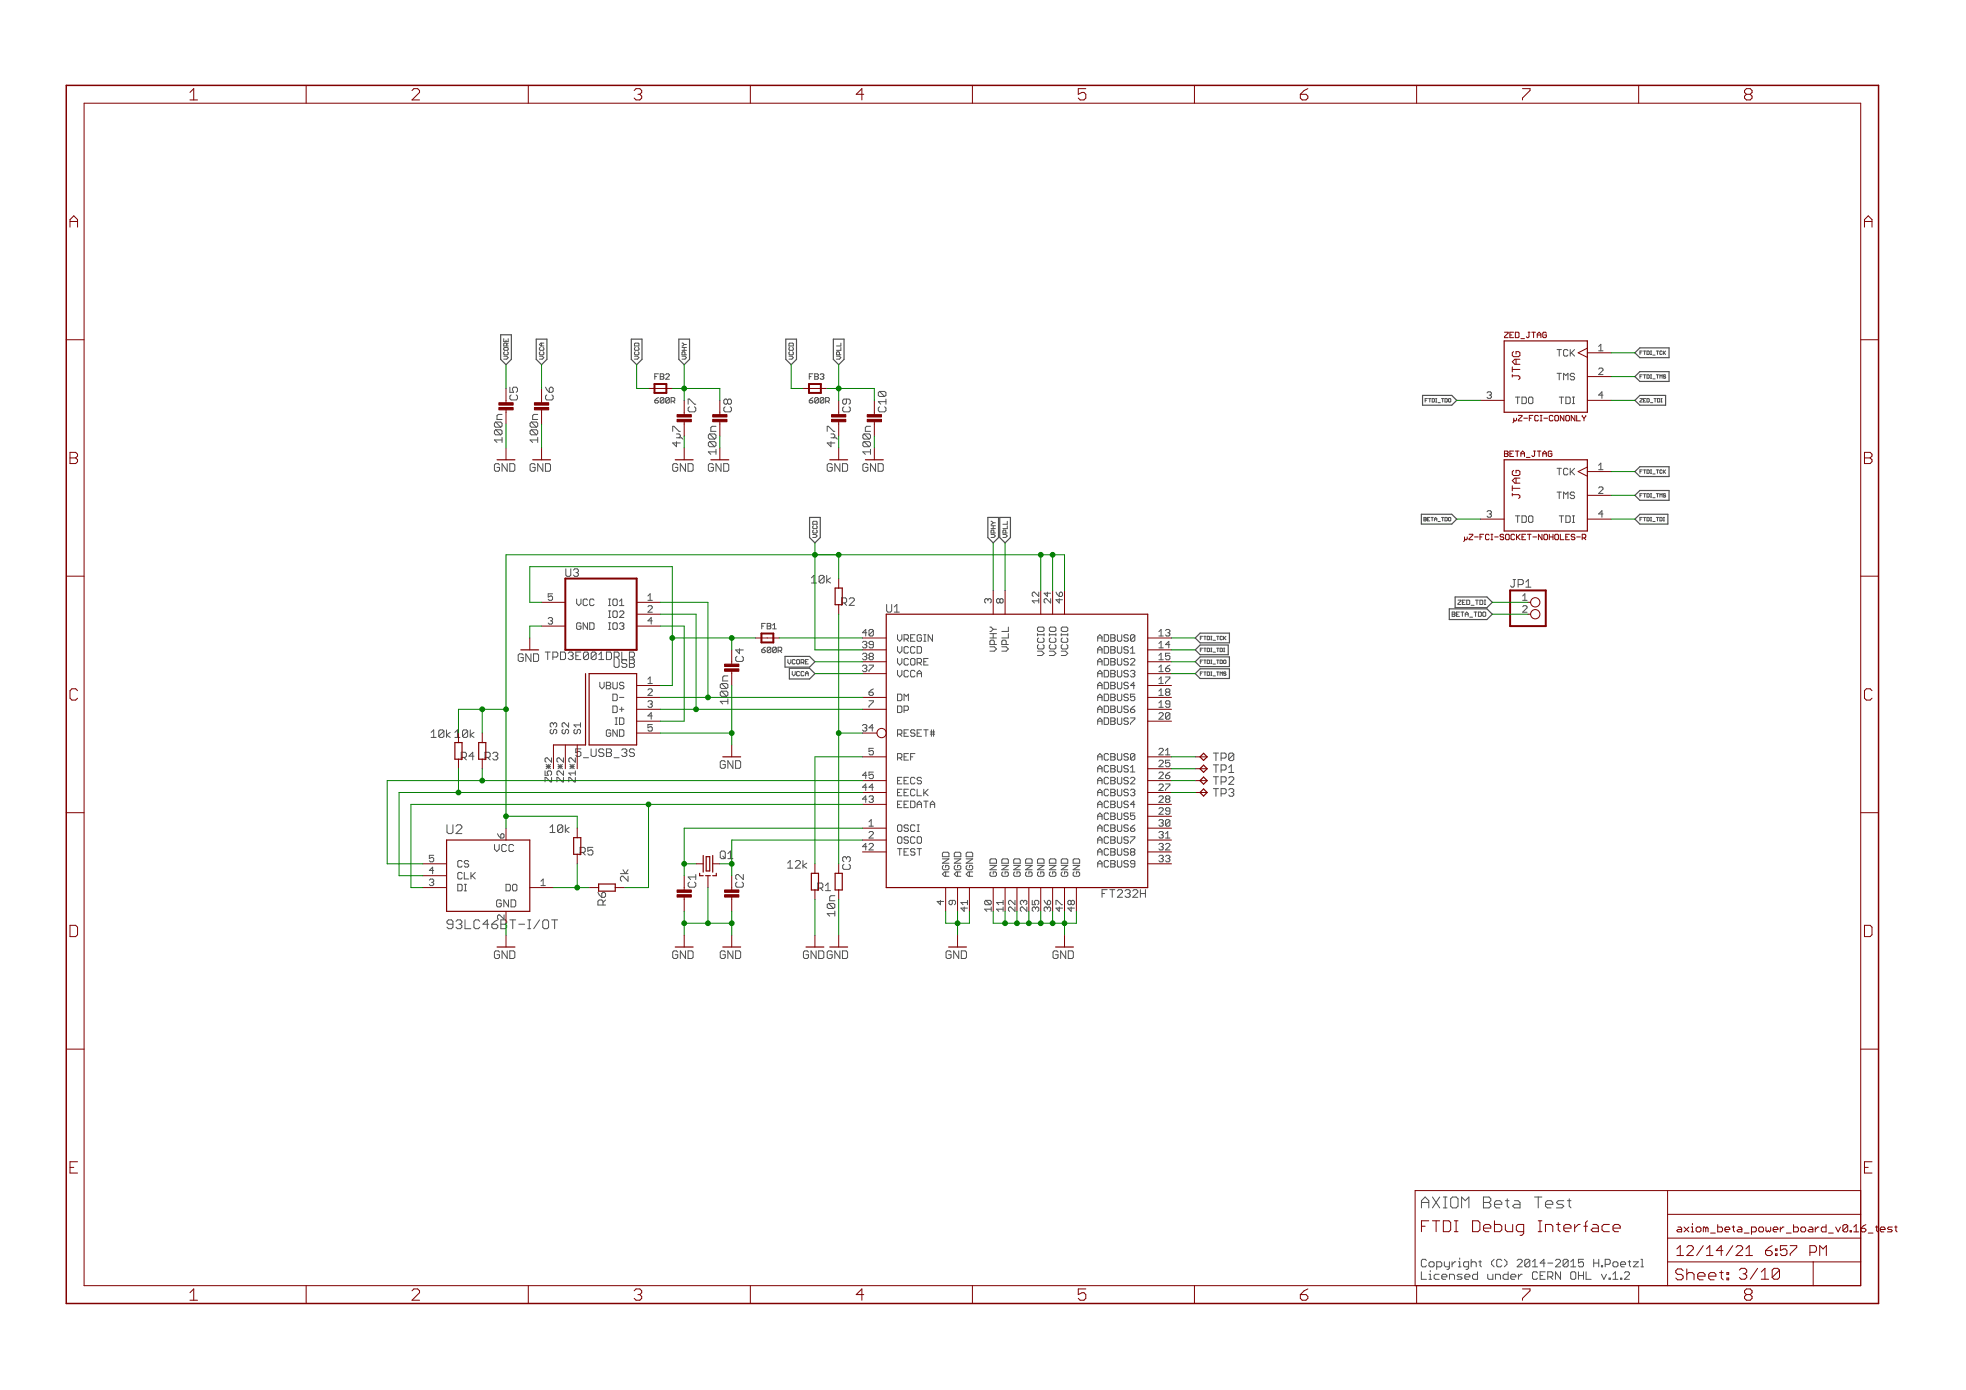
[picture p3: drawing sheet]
<svg xmlns="http://www.w3.org/2000/svg" width="420mm" height="297mm" viewBox="0 0 420 297" stroke-linecap="round" stroke-linejoin="round" font-family="sans-serif">
<path d="M116.5 139.3h1.1M117.1 139.3v1.6M310.3 131.3h.5M310.8 130.8h-.5v.9h.5M124.1 160h-1.1v.8l.6-.2M235.5 190.9h.6M236.6 190.1h-1.1v1.6M348.2 272v.3l-1 1.1h1" fill="none" stroke="#505050" stroke-width=".21"/>
<g fill="none" stroke="#505050" stroke-width=".25">
<path d="M107 71.5h2.3v5.3l-1.2 1.1-1.1-1.1zM114.6 72.5h2.3v4.3l-1.2 1.1-1.1-1.1zM134.9 72.5h2.3v4.3l-1.1 1.1-1.2-1.1zM145.1 72.5h2.3v4.3l-1.2 1.1-1.1-1.1zM167.9 72.5h2.3v4.3l-1.1 1.1-1.2-1.1zM178.1 72.5h2.3v4.3l-1.2 1.1-1.1-1.1zM349.4 75.4l1.1-1.1h6.2v2.1h-6.2zM304 84.5h6.3l1 1.1-1 1h-6.3zM349.4 80.5l1.1-1.1h6.2v2.1h-6.2zM349.4 85.6l1.1-1.1h5.5v2.1h-5.5zM173 110.6h2.3v4.3l-1.1 1.1-1.2-1.1zM211.1 110.6h2.3v4.3l-1.1 1.1-1.2-1.1z"/>
<path d="M213.7 110.6h2.2v4.3l-1.1 1.1-1.1-1.1zM303.8 109.9h6.5l1 1-1 1.1h-6.5zM349.4 100.8l1.1-1.1h6.2v2.1h-6.2zM349.4 105.9l1.1-1.1h6.2v2.1h-6.2zM349.4 110.9l1.1-1h5.9v2.1h-5.9zM255.4 136.3l1.1-1h6.2v2.1h-6.2zM255.4 138.9l1.1-1.1h6v2.1h-6zM309.7 130.1h8.1l1.1 1.2-1.1 1.1h-8.1zM311 127.6h6.8l1.1 1.1-1.1 1.2h-6.8zM167.8 140.3h5.2l1.2 1.1-1.2 1.2h-5.2zM168.7 142.8h4.3l1.2 1.2-1.2 1.1h-4.3zM255.4 141.4l1.1-1h6.2v2.1h-6.2z"/>
<path d="M255.4 144l1.1-1.1h6.2v2.1h-6.2z"/>
</g>
<g fill="none" stroke="#800000" stroke-width=".25">
<path d="M321.5 72.9h17.7v15.2h-17.7zM321.5 98.3h17.7v15.2h-17.7zM178.5 125.7h1.5v3.5h-1.5zM189.4 131.3h55.9v58.4h-55.9zM97.2 158.7h1.5v3.5h-1.5zM102.3 158.7h1.5v3.5h-1.5zM125.1 144v15.2h-6.8M125.9 144h10.2v15.2h-10.2zM95.4 179.5h17.8v15.3h-17.8zM122.6 179h1.5v3.6h-1.5zM257.2 163.5l.8 .8-.8 .7-.7-.7zM257.2 166.1l.8 .7-.8 .8-.7-.8z"/>
<path d="M257.2 168.6l.8 .8-.8 .7-.7-.7zM257.2 161l.8 .7-.8 .8-.7-.8zM127.9 188.9h3.6v1.5h-3.6zM149.5 187.1h.8M150.3 182.8v3.6M150.8 187.1h1M150.9 183.1h.8v3h-.8zM152.3 182.8v3.6M153.1 186.6v.5h-.8M173.4 186.6h1.5v3.6h-1.5zM178.5 186.6h1.5v3.6h-1.5z"/>
</g>
<g fill="none" stroke="#800000" stroke-width=".21">
<path d="M65.4 18.2v3.9M112.9 18.2v3.9M160.4 18.2v3.9M207.8 18.2v3.9M255.3 18.2v3.9M302.7 18.2v3.9M350.2 18.2v3.9M18 22.1h379.7v252.6h-379.7zM14.2 72.6h3.8M339.2 74.4l-1.9 1 1.9 1M339.2 75.4h5.1M397.7 72.6h3.8"/>
<path d="M108.1 95.7v2.6M115.7 95.7v2.6M138.6 83h5.1M146.2 95.7v2.6M153.8 95.7v2.6M171.6 83h5.1M179.2 95.7v2.6M186.9 95.7v2.6M316.4 85.6h5.1M323.5 89.4v.7l-.2 .2M323.5 89.7l.2 .2M331.3 97h.4v.4l-.3 .2"/>
<path d="M331.4 96.4l.3 .2M339.2 80.5h5.1M339.2 85.6h5.1M339.2 99.8l-1.9 1 1.9 1M313 114.7v.8l-.2 .2M313.6 114.7v.4l-.2 .2-.4-.2M316.4 110.9h5.1M339.2 100.8h5.1M339.2 105.9h5.1M339.2 110.9h5.1M14.2 123.1h3.8M113.2 136.3v2.6"/>
<path d="M115.7 128.7h5.1M115.7 133.8h5.1M136.1 128.7h5M136.1 133.8h5M136.1 131.3h5M161.5 136.3h5M179.2 123.6v2.1M179.2 129.2v2.1M184.3 136.3h5.1M184.3 138.9h5.1M212.3 126.2v5.1M214.8 126.2v5.1"/>
<path d="M222.4 126.2v5.1M225 126.2v5.1M227.5 126.2v5.1M245.3 136.3h5.1M245.3 138.9h5.1M397.7 123.1h3.8M98 156.7v2M103.1 156.7v2M118.3 159.2v5.1M120.8 159.2v5.1M123.4 159.2v5.1M136.1 149h5"/>
<path d="M136.1 151.6h5M136.1 146.5h5M136.1 154.1h5M136.1 156.7h5M156.4 159.2v2.5M184.3 149h5.1M184.3 151.6h5.1M184.3 141.4h5.1M184.3 144h5.1M245.3 149h5.1M245.3 151.6h5.1M245.3 141.4h5.1"/>
<path d="M245.3 144h5.1M245.3 146.5h5.1M245.3 154.1h5.1M14.2 173.7h3.8M98 162.2v2.1M103.1 162.2v2.1M108.1 177v2.5M123.4 177v2M184.3 177h5.1M184.3 179.5h5.1M184.3 161.7h5.1M184.3 166.8h5.1"/>
<path d="M184.3 169.4h5.1M184.3 171.9h5.1M245.3 177h5.1M245.3 179.5h5.1M245.3 161.7h5.1M245.3 164.3h5.1M245.3 166.8h5.1M245.3 169.4h5.1M245.3 171.9h5.1M245.3 174.4h5.1M255.4 161.7h2.6M255.4 164.3h2.6"/>
<path d="M255.4 166.8h2.6M255.4 169.4h2.6M397.7 173.7h3.8M90.4 189.7h5M90.4 184.6h5M90.4 187.1h5M108.1 194.8v2.5M108.1 199.8v2.6M113.2 189.7h5.1M123.4 182.6v2M125.9 189.7h2M131.5 189.7h2"/>
<path d="M146.2 191.7v3.1M146.2 199.8v2.6M148.8 184.6h1.5M151.3 187.1v2.6M152.3 184.6h1.5M156.4 191.7v3.1M156.4 199.8v2.6M174.2 184.6v2M174.2 190.2v2M174.2 199.8v2.6M179.2 184.6v2M179.2 190.2v2"/>
<path d="M179.2 199.8v2.6M184.3 182.1h5.1M202.1 189.7v5.1M204.6 189.7v5.1M204.6 199.8v2.6M207.2 189.7v5.1M212.3 189.7v5.1M214.8 189.7v5.1M217.3 189.7v5.1M219.9 189.7v5.1M222.4 189.7v5.1M225 189.7v5.1"/>
<path d="M227.5 189.7v5.1M227.5 199.8v2.6M230 189.7v5.1M245.3 182.1h5.1M245.3 184.6h5.1M14.2 224.2h3.8M397.7 224.2h3.8M356.4 254.4v20.3M356.4 259.5h41.3M397.7 254.4h-95.3v20.3M65.4 274.7v3.9M112.9 274.7v3.9"/>
<path d="M160.4 274.7v3.9M207.8 274.7v3.9M255.3 274.7v3.9M302.7 274.7v3.9M350.2 274.7v3.9M356.4 269.7h41.3M356.4 264.6h41.3M387.5 269.7v5"/>
<circle cx="328.1" cy="128.7" r=".99"/>
<circle cx="328.1" cy="131.3" r=".99"/>
<circle cx="188.4" cy="156.7" r=".99"/>
</g>
<g fill="#800000" stroke="#800000" stroke-width=".21">
<path d="M144.7 191.2h3v.5h-3z"/>
<path d="M144.7 190.2h3v.5h-3z"/>
<path d="M154.9 191.2h3v.5h-3z"/>
<path d="M154.9 190.2h3v.5h-3z"/>
<path d="M154.9 142.9h3v.5h-3z"/>
<path d="M154.9 141.9h3v.5h-3z"/>
<path d="M114.2 87.1h3.1v.5h-3.1z"/>
<path d="M114.2 86.1h3.1v.5h-3.1z"/>
<path d="M106.6 87.1h3.1v.5h-3.1z"/>
<path d="M106.6 86.1h3.1v.5h-3.1z"/>
<path d="M152.3 89.6h3.1v.5h-3.1z"/>
<path d="M152.3 88.6h3.1v.5h-3.1z"/>
<path d="M144.7 89.6h3v.5h-3z"/>
<path d="M144.7 88.6h3v.5h-3z"/>
<path d="M185.3 89.6h3.1v.5h-3.1z"/>
<path d="M185.3 88.6h3.1v.5h-3.1z"/>
<path d="M177.7 89.6h3.1v.5h-3.1z"/>
<path d="M177.7 88.6h3.1v.5h-3.1z"/>
</g>
<path d="M139.9 82.1h2.5v1.9h-2.5zM172.9 82.1h2.5v1.9h-2.5zM120.8 123.6h15.3v15.3h-15.3zM162.7 135.4h2.6v1.9h-2.6zM322.7 126.2h7.6v7.6h-7.6z" fill="none" stroke="#800000" stroke-width=".42"/>
<path d="M14.2 18.2h387.3v260.4h-387.3z" fill="none" stroke="#800000" stroke-width=".32"/>
<g fill="none" stroke="#008000" stroke-width=".21">
<path d="M108.1 77.9v5.1M115.7 77.9v5.1M136.1 77.9v5.1h2.5M146.2 77.9v7.7M169.1 77.9v5.1h2.5M179.2 77.9v7.7M344.3 75.4h5.1M108.1 90.6v5.1M115.7 90.6v5.1M143.7 83h10.1v2.6M176.7 83h10.2M311.3 85.6h5.1"/>
<path d="M344.3 85.6h5.1M344.3 80.5h5.1M174.2 116v22.9h10.1M179.2 118.6v5M212.3 116v10.2M214.8 116v10.2M222.4 118.6v7.6M225 118.6v7.6M311.3 110.9h5.1M344.3 100.8h5.1M344.3 110.9h5.1M344.3 105.9h5.1"/>
<path d="M115.7 133.8h-2.5v2.5M115.7 128.7h-2.5v-7.6h30.5v25.4h-2.6M141.1 133.8h5.1v20.3h-5.1M141.1 128.7h10.2v20.3M141.1 131.3h7.7v20.3M143.7 136.3h17.8M156.4 136.3v2.6M166.5 136.3h17.8M179.2 131.3v53.3M227.5 126.2v-7.6h-119.4v58.4M250.4 136.3h5M250.4 138.9h5"/>
<path d="M318.9 128.7h7.6M318.9 131.3h7.6M103.1 151.6v5.1M108.1 151.6h-10.1v5.1M141.1 156.7h15.3M141.1 149h43.2M141.1 151.6h43.2M156.4 146.5v12.7M174.2 141.4h10.1M174.2 144h10.1M179.2 156.7h5.1M250.4 141.4h5"/>
<path d="M250.4 144h5M98 164.3v5.1M103.1 164.3v2.5M108.1 174.4h15.3v2.6M138.6 171.9v17.8h-5.1M184.3 171.9h-96.5v17.8h2.6M184.3 169.4h-99v17.7h5.1M184.3 166.8h-101.6v17.8h7.7M184.3 177h-38.1v10.1M184.3 179.5h-27.9v7.6M184.3 161.7h-10.1v22.9M250.4 169.4h5"/>
<path d="M250.4 166.8h5M250.4 161.7h5M250.4 164.3h5M118.3 189.7h7.6M123.4 184.6v5.1M146.2 184.6h2.6M146.2 194.8v5M146.2 197.3h10.2M151.3 189.7v7.6M156.4 194.8v5M174.2 192.2v7.6M179.2 192.2v7.6"/>
<path d="M202.1 194.8v2.5h5.1v-2.5M204.6 194.8v5M212.3 194.8v2.5h17.7v-2.5M214.8 194.8v2.5M217.3 194.8v2.5M219.9 194.8v2.5M222.4 194.8v2.5M225 194.8v2.5M227.5 194.8v5"/>
</g>
<g fill="#008000" stroke="#008000" stroke-width=".21">
<circle cx="138.6" cy="171.9" r=".51"/>
<circle cx="98" cy="169.4" r=".51"/>
<circle cx="103.1" cy="166.8" r=".51"/>
<circle cx="123.4" cy="189.7" r=".51"/>
<circle cx="146.2" cy="184.6" r=".51"/>
<circle cx="156.4" cy="184.6" r=".51"/>
<circle cx="146.2" cy="197.3" r=".51"/>
<circle cx="151.3" cy="197.3" r=".51"/>
<circle cx="156.4" cy="197.3" r=".51"/>
<circle cx="214.8" cy="197.3" r=".51"/>
<circle cx="217.3" cy="197.3" r=".51"/>
<circle cx="219.9" cy="197.3" r=".51"/>
<circle cx="222.4" cy="197.3" r=".51"/>
<circle cx="225" cy="197.3" r=".51"/>
<circle cx="227.5" cy="197.3" r=".51"/>
<circle cx="156.4" cy="156.7" r=".51"/>
<circle cx="204.6" cy="197.3" r=".51"/>
<circle cx="179.2" cy="156.7" r=".51"/>
<circle cx="143.7" cy="136.3" r=".51"/>
<circle cx="156.4" cy="136.3" r=".51"/>
<circle cx="151.3" cy="149" r=".51"/>
<circle cx="148.8" cy="151.6" r=".51"/>
<circle cx="179.2" cy="83" r=".51"/>
<circle cx="146.2" cy="83" r=".51"/>
<circle cx="225" cy="118.6" r=".51"/>
<circle cx="222.4" cy="118.6" r=".51"/>
<circle cx="174.2" cy="118.6" r=".51"/>
<circle cx="179.2" cy="118.6" r=".51"/>
<circle cx="103.1" cy="151.6" r=".51"/>
<circle cx="108.1" cy="174.4" r=".51"/>
<circle cx="108.1" cy="151.6" r=".51"/>
</g>
<g font-size="3.7" fill="#800000">
<text x="40.5" y="21.4">1</text>
<text x="88" y="21.4">2</text>
<text x="135.5" y="21.4">3</text>
<text x="182.9" y="21.4">4</text>
<text x="230.4" y="21.4">5</text>
<text x="277.8" y="21.4">6</text>
<text x="325.3" y="21.4">7</text>
<text x="372.8" y="21.4">8</text>
<text x="14.9" y="48.6">A</text>
<text x="398.4" y="48.6">A</text>
<text x="14.9" y="99.2">B</text>
<text x="398.4" y="99.2">B</text>
<text x="14.9" y="149.7">C</text>
<text x="398.4" y="149.7">C</text>
<text x="14.9" y="200.2">D</text>
<text x="398.4" y="200.2">D</text>
<text x="14.9" y="250.8">E</text>
<text x="398.4" y="250.8">E</text>
<text x="40.5" y="277.9">1</text>
<text x="88" y="277.9">2</text>
<text x="135.5" y="277.9">3</text>
<text x="182.9" y="277.9">4</text>
<text x="230.4" y="277.9">5</text>
<text x="277.8" y="277.9">6</text>
<text x="325.3" y="277.9">7</text>
<text x="372.8" y="277.9">8</text>
</g>
<text font-size="3.6" fill="#505050" x="303.6" y="258.2">AXIOM Beta Test</text>
<g font-size="3.6" fill="#800000">
<text x="303.6" y="263.3">FTDI Debug Interface</text>
<text x="358" y="273.6">Sheet: 3/10</text>
</g>
<g font-size="3.2" fill="#800000">
<text x="358.2" y="268.4">12/14/21</text>
<text x="375.8" y="268.4">6:57 PM</text>
</g>
<text font-size="2.9" fill="#505050" x="95.4" y="178.2">U2</text>
<text font-size="2.9" fill="#008000" x="95.4" y="198.6">93LC46BT-I/OT</text>
<g font-size="2.5" fill="#800000">
<text x="324.8" y="80.9" transform="rotate(-90 324.8 80.9)">JTAG</text>
<text x="110.6" y="85.5" transform="rotate(-90 110.6 85.5)">C5</text>
<text x="118.2" y="85.5" transform="rotate(-90 118.2 85.5)">C6</text>
<text x="148.7" y="88.1" transform="rotate(-90 148.7 88.1)">C7</text>
<text x="156.3" y="88.1" transform="rotate(-90 156.3 88.1)">C8</text>
<text x="181.7" y="88.1" transform="rotate(-90 181.7 88.1)">C9</text>
<text x="107.3" y="94.1" transform="rotate(-90 107.3 94.1)">100n</text>
<text x="114.9" y="94.1" transform="rotate(-90 114.9 94.1)">100n</text>
<text x="105.5" y="100.8">GND</text>
<text x="113.1" y="100.8">GND</text>
<text x="143.6" y="100.8">GND</text>
<text x="151.2" y="100.8">GND</text>
<text x="176.6" y="100.8">GND</text>
<text x="184.3" y="100.8">GND</text>
<text x="324.8" y="106.3" transform="rotate(-90 324.8 106.3)">JTAG</text>
<text x="110.6" y="141.4">GND</text>
<text x="158.9" y="141.4" transform="rotate(-90 158.9 141.4)">C4</text>
<text x="155.6" y="148.5" transform="rotate(-90 155.6 148.5)">00n</text>
<text x="153.8" y="164.3">GND</text>
<text x="148.7" y="189.7" transform="rotate(-90 148.7 189.7)">C1</text>
<text x="158.9" y="189.7" transform="rotate(-90 158.9 189.7)">C2</text>
<text x="105.5" y="204.9">GND</text>
<text x="143.6" y="204.9">GND</text>
<text x="153.8" y="204.9">GND</text>
<text x="171.6" y="204.9">GND GND</text>
<text x="202" y="204.9">GND</text>
<text x="224.9" y="204.9">GND</text>
</g>
<g font-size="2.5" fill="#008000">
<text x="189.3" y="88.1" transform="rotate(-90 189.3 88.1)">C10</text>
<text x="145.4" y="95.1" transform="rotate(-90 145.4 95.1)">4µ7</text>
<text x="178.4" y="95.1" transform="rotate(-90 178.4 95.1)">4µ7</text>
<text x="153" y="96.6" transform="rotate(-90 153 96.6)">100n</text>
<text x="186" y="96.6" transform="rotate(-90 186 96.6)">100n</text>
<text x="153.8" y="183.6">Q1</text>
</g>
<g font-size="2.5" fill="#505050">
<text x="120.8" y="123.3">U3</text>
<text x="173.4" y="124.7">1</text>
<text x="174.9" y="124.7">0k</text>
<text x="322.7" y="125.5">JP1</text>
<text x="180" y="129.5">R2</text>
<text x="189.3" y="130.9">U1</text>
<text x="118" y="141">TPD3E001DRLR</text>
<text x="131.5" y="142.7">USB</text>
<text x="155.6" y="150" transform="rotate(-90 155.6 150)">1</text>
<text x="92.1" y="157.7">10k 1</text>
<text x="98.7" y="157.7">0k</text>
<text x="124" y="161.7">5_USB_3S</text>
<text x="98.7" y="162.5">R4</text>
<text x="103.8" y="162.5">R3</text>
<text x="259.2" y="165.2">TP1</text>
<text x="259.2" y="167.7">TP2</text>
<text x="259.2" y="162.6">TP0</text>
<text x="259.2" y="170.2">TP3</text>
<text x="117.5" y="178">10k</text>
<text x="124.1" y="182.8">R5</text>
<text x="168.3" y="185.6">12k</text>
<text x="181.7" y="185.9" transform="rotate(-90 181.7 185.9)">C3</text>
<text x="134.2" y="188.4" transform="rotate(-90 134.2 188.4)">2k</text>
<text x="174.9" y="190.4">R1</text>
<text x="236.2" y="191.8">FT232H</text>
<text x="129.4" y="193.5" transform="rotate(-90 129.4 193.5)">R6</text>
<text x="178.4" y="195.4" transform="rotate(-90 178.4 195.4)">10n</text>
<text x="303.6" y="270.8">Copyright (C) 2014-2015 H.Poetzl</text>
<text x="303.6" y="273.5">Licensed under CERN OHL v.1.2</text>
</g>
<g font-size="2.3" fill="#505050">
<text x="105.5" y="182.1">VCC</text>
<text x="106.4" y="193.9">GND</text>
</g>
<g font-size="2.3" fill="#800000">
<text x="358.2" y="263.3">axiom_beta_power_board_v0.16</text>
<text x="397.9" y="263.3">_test</text>
</g>
<g font-size="2.1" fill="#505050">
<text x="333" y="76.2">TCK</text>
<text x="341.5" y="75">1</text>
<text x="333" y="81.2">TMS</text>
<text x="341.5" y="80.1">2</text>
<text x="317.8" y="85.2">3</text>
<text x="323.7" y="86.3">TDO</text>
<text x="333" y="86.3">TDI</text>
<text x="341.5" y="85.2">4</text>
<text x="333" y="101.5">TCK</text>
<text x="341.5" y="100.4">1</text>
<text x="333" y="106.6">TMS</text>
<text x="341.5" y="105.5">2</text>
<text x="317.8" y="110.6">3</text>
<text x="323.7" y="111.7">TDO</text>
<text x="333" y="111.7">TDI</text>
<text x="341.5" y="110.6">4</text>
<text x="117.1" y="128.4">5</text>
<text x="123.1" y="129.5">VCC</text>
<text x="129.8" y="129.5">IO1</text>
<text x="138.3" y="128.4">1</text>
<text x="138.3" y="130.9">2</text>
<text x="211.8" y="128.9" transform="rotate(-90 211.8 128.9)">3</text>
<text x="214.4" y="128.9" transform="rotate(-90 214.4 128.9)">8</text>
<text x="222" y="128.9" transform="rotate(-90 222 128.9)">12</text>
<text x="224.5" y="128.9" transform="rotate(-90 224.5 128.9)">24</text>
<text x="227.1" y="128.9" transform="rotate(-90 227.1 128.9)">46</text>
<text x="117.1" y="133.4">3</text>
<text x="123.1" y="134.6">GND</text>
<text x="129.8" y="132">IO2</text>
<text x="129.8" y="134.6">IO3</text>
<text x="138.3" y="133.4">4</text>
<text x="184.4" y="136">40</text>
<text x="191.7" y="137.1">VREGIN</text>
<text x="235.1" y="137.1">ADBUS0</text>
<text x="247.6" y="136">13</text>
<text x="184.4" y="143.6">37</text>
<text x="184.4" y="141.1">38</text>
<text x="184.4" y="138.5">39</text>
<text x="191.7" y="142.2">VCORE</text>
<text x="191.7" y="139.6">VCCD</text>
<text x="213" y="138.8" transform="rotate(-90 213 138.8)">VPHY</text>
<text x="215.5" y="138.8" transform="rotate(-90 215.5 138.8)">VPLL</text>
<text x="223.1" y="140.1" transform="rotate(-90 223.1 140.1)">VCCIO</text>
<text x="225.7" y="140.1" transform="rotate(-90 225.7 140.1)">VCCIO</text>
<text x="228.2" y="140.1" transform="rotate(-90 228.2 140.1)">VCCIO</text>
<text x="235.1" y="139.6">ADBUS1</text>
<text x="235.1" y="142.2">ADBUS2</text>
<text x="247.6" y="138.5">14</text>
<text x="247.6" y="141.1">15</text>
<text x="247.6" y="143.6">16</text>
<text x="128.5" y="147.3">VBUS</text>
<text x="131.1" y="149.8">D-</text>
<text x="138.3" y="148.7">2</text>
<text x="138.3" y="146.1">1</text>
<text x="185.7" y="148.7">6</text>
<text x="191.7" y="149.8">DM</text>
<text x="191.7" y="144.7">VCCA</text>
<text x="235.1" y="144.7">ADBUS3</text>
<text x="235.1" y="147.3">ADBUS4</text>
<text x="235.1" y="149.8">ADBUS5</text>
<text x="247.6" y="146.1">17</text>
<text x="247.6" y="148.7">18</text>
<text x="131.1" y="154.9">ID</text>
<text x="131.1" y="152.3">D+</text>
<text x="138.3" y="153.8">4</text>
<text x="138.3" y="151.2">3</text>
<text x="185.7" y="151.2">7</text>
<text x="191.7" y="152.3">DP</text>
<text x="235.1" y="152.3">ADBUS6</text>
<text x="235.1" y="154.9">ADBUS7</text>
<text x="247.6" y="151.2">19</text>
<text x="247.6" y="153.8">20</text>
<text x="119" y="156.9" transform="rotate(-90 119 156.9)">S3</text>
<text x="121.5" y="156.9" transform="rotate(-90 121.5 156.9)">S2</text>
<text x="124.1" y="156.9" transform="rotate(-90 124.1 156.9)">S1</text>
<text x="129.8" y="157.4">GND</text>
<text x="138.3" y="156.3">5</text>
<text x="185.7" y="161.4">5</text>
<text x="191.7" y="157.4">RESET#</text>
<text x="247.6" y="161.4">21</text>
<text x="117.9" y="166.7" transform="rotate(-90 117.9 166.7)">Z5*2</text>
<text x="120.4" y="166.7" transform="rotate(-90 120.4 166.7)">Z2*2</text>
<text x="123" y="166.7" transform="rotate(-90 123 166.7)">Z1*2</text>
<text x="184.4" y="166.5">45</text>
<text x="191.7" y="162.5">REF</text>
<text x="191.7" y="167.6">EECS</text>
<text x="235.1" y="162.5">ACBUS0</text>
<text x="235.1" y="165">ACBUS1</text>
<text x="235.1" y="167.6">ACBUS2</text>
<text x="247.6" y="163.9">25</text>
<text x="247.6" y="166.5">26</text>
<text x="184.4" y="171.5">43</text>
<text x="184.4" y="169">44</text>
<text x="191.7" y="172.7">EEDATA</text>
<text x="191.7" y="170.1">EECLK</text>
<text x="235.1" y="170.1">ACBUS3</text>
<text x="235.1" y="172.7">ACBUS4</text>
<text x="247.6" y="169">27</text>
<text x="247.6" y="171.5">28</text>
<text x="107.7" y="179.2" transform="rotate(-90 107.7 179.2)">6</text>
<text x="185.7" y="176.6">1</text>
<text x="185.7" y="179.2">2</text>
<text x="191.7" y="177.7">OSCI</text>
<text x="235.1" y="175.2">ACBUS5</text>
<text x="235.1" y="177.7">ACBUS6</text>
<text x="247.6" y="174.1">29</text>
<text x="247.6" y="176.6">30</text>
<text x="247.6" y="179.2">31</text>
<text x="91.7" y="184.2">5</text>
<text x="97.7" y="185.4">CS</text>
<text x="184.4" y="181.7">42</text>
<text x="191.7" y="180.3">OSCO</text>
<text x="191.7" y="182.8">TEST</text>
<text x="235.1" y="180.3">ACBUS7</text>
<text x="235.1" y="182.8">ACBUS8</text>
<text x="235.1" y="185.4">ACBUS9</text>
<text x="247.6" y="181.7">32</text>
<text x="247.6" y="184.2">33</text>
<text x="91.7" y="189.3">3</text>
<text x="91.7" y="186.8">4</text>
<text x="97.7" y="190.4">DI</text>
<text x="97.7" y="187.9">CLK</text>
<text x="108.2" y="190.4">DO</text>
<text x="115.5" y="189.3">1</text>
<text x="202.8" y="187.3" transform="rotate(-90 202.8 187.3)">AGND</text>
<text x="205.3" y="187.3" transform="rotate(-90 205.3 187.3)">AGND</text>
<text x="207.9" y="187.3" transform="rotate(-90 207.9 187.3)">AGND</text>
<text x="213" y="187.3" transform="rotate(-90 213 187.3)">GND</text>
<text x="215.5" y="187.3" transform="rotate(-90 215.5 187.3)">GND</text>
<text x="218" y="187.3" transform="rotate(-90 218 187.3)">GND</text>
<text x="220.6" y="187.3" transform="rotate(-90 220.6 187.3)">GND</text>
<text x="223.1" y="187.3" transform="rotate(-90 223.1 187.3)">GND</text>
<text x="225.7" y="187.3" transform="rotate(-90 225.7 187.3)">GND</text>
<text x="228.2" y="187.3" transform="rotate(-90 228.2 187.3)">GND</text>
<text x="230.7" y="187.3" transform="rotate(-90 230.7 187.3)">GND</text>
<text x="107.7" y="196.4" transform="rotate(-90 107.7 196.4)">2</text>
<text x="201.7" y="193.3" transform="rotate(-90 201.7 193.3)">4</text>
<text x="204.2" y="193.3" transform="rotate(-90 204.2 193.3)">9</text>
<text x="206.8" y="194.6" transform="rotate(-90 206.8 194.6)">41</text>
<text x="211.8" y="194.6" transform="rotate(-90 211.8 194.6)">10</text>
<text x="214.4" y="194.6" transform="rotate(-90 214.4 194.6)">11</text>
<text x="216.9" y="194.6" transform="rotate(-90 216.9 194.6)">22</text>
<text x="219.5" y="194.6" transform="rotate(-90 219.5 194.6)">23</text>
<text x="222" y="194.6" transform="rotate(-90 222 194.6)">35</text>
<text x="224.5" y="194.6" transform="rotate(-90 224.5 194.6)">36</text>
<text x="227.1" y="194.6" transform="rotate(-90 227.1 194.6)">47</text>
<text x="229.6" y="194.6" transform="rotate(-90 229.6 194.6)">48</text>
</g>
<g font-size="2.1" fill="#800000">
<text x="325.4" y="128.4">1</text>
<text x="325.4" y="130.9">2</text>
<text x="184.4" y="156.3">34</text>
</g>
<g font-size="1.8" fill="#800000">
<text x="321.4" y="72.2">ZED_JTAG</text>
<text x="324.1" y="90">µZ-FCI-CONONLY</text>
<text x="321.4" y="97.6">BETA_JTAG</text>
<text x="314.4" y="115.4">µZ-FCI-SOCKET-NOHOLES-R</text>
</g>
<g font-size="1.8" fill="#505050">
<text x="139.8" y="81.1">FB2</text>
<text x="172.8" y="81.1">FB3</text>
<text x="139.8" y="86.2">600R</text>
<text x="172.8" y="86.2">600R</text>
<text x="162.7" y="134.4">FB1</text>
<text x="162.7" y="139.5">600R</text>
</g>
<g font-size="1.4" fill="#505050">
<text x="108.6" y="76.8" transform="rotate(-90 108.6 76.8)">VCORE</text>
<text x="116.2" y="76.8" transform="rotate(-90 116.2 76.8)">VCCA</text>
<text x="136.5" y="76.8" transform="rotate(-90 136.5 76.8)">VCCD</text>
<text x="146.7" y="76.8" transform="rotate(-90 146.7 76.8)">VPHY</text>
<text x="169.5" y="76.8" transform="rotate(-90 169.5 76.8)">VCCD</text>
<text x="179.7" y="76.8" transform="rotate(-90 179.7 76.8)">VPLL</text>
<text x="174.6" y="114.9" transform="rotate(-90 174.6 114.9)">VCCD</text>
<text x="212.7" y="114.9" transform="rotate(-90 212.7 114.9)">VPHY</text>
<text x="215.2" y="114.9" transform="rotate(-90 215.2 114.9)">VPLL</text>
<text x="311" y="131.8">BETA_TDO</text>
<text x="311.8" y="129.2">ZED_TDI</text>
<text x="168.7" y="141.9">VCORE</text>
<text x="169.6" y="144.5">VCCA</text>
</g>
<g font-size="1.1" fill="#505050">
<text x="350.4" y="75.8">FTDI_TCK</text>
<text x="350.4" y="80.9">FTDI_TMS</text>
<text x="304.6" y="85.9">FTDI_TDO</text>
<text x="350.4" y="86">ZED_TDI</text>
<text x="350.4" y="101.2">FTDI_TCK</text>
<text x="350.4" y="106.3">FTDI_TMS</text>
<text x="304.6" y="111.3">BETA_TDO</text>
<text x="350.4" y="111.3">FTDI_TDI</text>
<text x="256.4" y="136.7">FTDI_TCK</text>
<text x="256.4" y="139.3">FTDI_TDI</text>
<text x="256.4" y="141.8">FTDI_TDO</text>
<text x="256.4" y="144.4">FTDI_TMS</text>
</g>
</svg>
